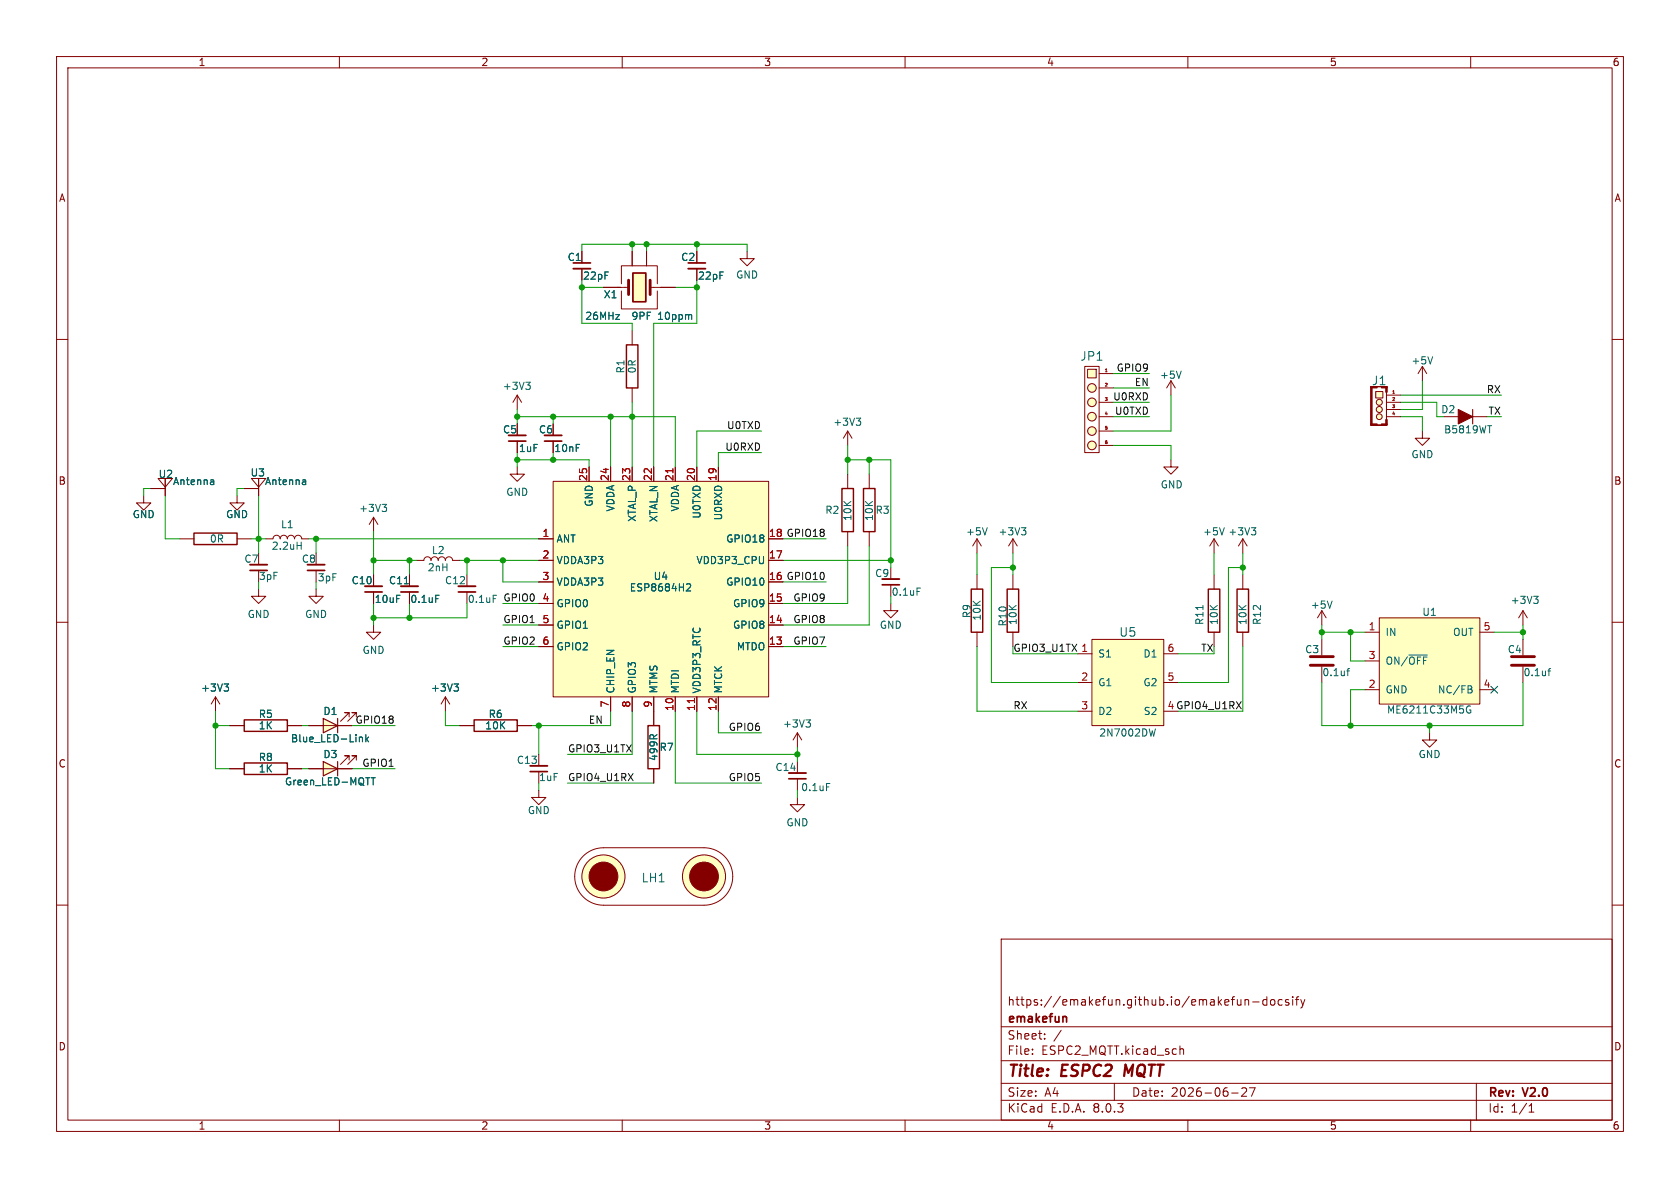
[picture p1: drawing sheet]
<svg xmlns="http://www.w3.org/2000/svg" width="297mm" height="210mm" viewBox="0 0 297 210" stroke-linecap="round" stroke-linejoin="round" font-family="sans-serif">
<g fill="none" stroke="#840000" stroke-width=".18">
<path d="M10 10h277v190h-277zM12 12h273v186h-273zM60 10v2M110 10v2M160 10v2M210 10v2M260 10v2M10 60h2M285 60h2M207 67.3l.8 1.3M207 67.3v2.6M207 67.3l-.8 1.3"/>
<path d="M10 110h2M55.9 100.8v2.1M172.7 101.6v2.5M172.7 111.8v2.5M179.1 101.6v2.5M179.1 111.8v2.5M214.6 101.6v2.5M214.6 111.8v2.5M219.7 101.6v2.5M219.7 111.8v2.5M233.7 108v2.5M233.7 113v2.8"/>
<path d="M233.7 117.9v2.8M233.7 108l-.8 1.2M233.7 108l.7 1.2M269.2 108l-.7 1.2M269.2 108v2.5M269.2 113v2.8M269.2 117.9v2.8M269.2 108l.8 1.2M285 110h2M10 160h2M285 160h2M177 166h108v32h-108z"/>
<path d="M220.1 176.7v1M220.1 176.8l.2-.1 .4 .1v.9M221.5 177.1h1.1M224 176.8l-.5-.1-.3 .3v.4l.2 .2h.6M224 176.2v1.5M224.7 176.8l.2-.1 .4 .1 .1 .6-.2 .2-.3 .1-.2-.1zM226.7 176.8l-.5-.1-.2 .3v.4l.1 .2h.6M227.8 176.8l-.3-.1-.3 .2 .1 .2 .5 .2v.3h-.6M228.5 176.2v.1M228.5 176.7v1M229 176.7h.6M229.6 176.2l-.4 .2v1.3"/>
<path d="M230 176.7l.3 1M230.3 177.7l-.1 .4-.2 .1M230.7 176.7l-.4 1M60 198v2M110 198v2M160 198v2M177 194.5h108M177 191.5h108M177 187.5h108M177 181.5h108M182.5 186.3v.1M182.5 185.5v.1"/>
<path d="M184.7 183.6v.1M184.7 182.8v.1M187.6 182.1l-1.3 2M197 191.5v3M208.6 184.9v1.5M208.6 185.5l.2-.1 .4 .1v.9M210 198v2M217.7 193.2h1.2M219.5 192.4l.6-.1 .2 .1 .1 .3-.9 1.1h.9M220.9 192.3h1l-.7 1.5M260 198v2M261 191.5v6.5"/>
<path d="M270.3 196.6h.9M270.3 195.5l.4-.4v1.5"/>
</g>
<path d="M199 188.2l-.3 2" fill="none" stroke="#840000" stroke-width=".4"/>
<path d="M54.4 100.8h3M188.3 179.7l.3 .2v.8" fill="none" stroke="#840000" stroke-width=".3"/>
<path d="M171.7 104.1h2v7.7h-2zM178.1 104.1h2v7.7h-2zM213.6 104.1h2v7.7h-2zM218.7 104.1h2v7.7h-2z" fill="none" stroke="#840000" stroke-width=".25"/>
<path d="M208.8 65.6l-.4 1.3M212.7 107v.8M235.5 106.2l-.4 1.3M238.1 118.6h.5M238.6 118.2l-.3 .2v1.1M271.1 105.4h.8l-.4 .5M271.7 105.9l.2 .2v.3l-.2 .3M273.6 118.6h.5M274.1 118.2l-.3 .2v1.1" fill="none" stroke="#006464" stroke-width=".18"/>
<path d="M231.6 117.6h4.1M231.6 116.1h4.1M267.2 117.6h4.1M267.2 116.1h4.1" fill="none" stroke="#840000" stroke-width=".51"/>
<path d="M54.4 99.8h3" fill="none" stroke="#840000" stroke-width=".33"/>
<path d="M243.8 109.2h17.8v15.3h-17.8z" fill="#ffffc2"/>
<g fill="none" stroke="#840000" stroke-width=".18">
<path d="M91.4 69.9v2.5M91.4 78v2M91.4 69.9l-.7 1.2M91.4 69.9l.8 1.2M97.8 78v2M55.9 104.1v1.3h1.2l-1.2 1.3-1.3-1.3h1.3M241.3 111.8h2.5M241.3 116.8h2.5M243.8 109.2h17.8v15.3h-17.8zM261.6 111.8h2.6M81.3 128.3h2.5M91.4 128.3h2.6"/>
<path d="M241.3 121.9h2.5M261.6 121.9h2.6"/>
</g>
<path d="M93 67.6h.7l-.4 .5M93.5 68.1l.2 .2v.3l-.2 .2M249.1 115.8h3.2M259.2 125.5l.2 .4 .3 .2 .3-.2v-.4h-.2M260 124.8h-.5l-.3 .5M260 121.2l.2 .3-.2 .3 .2 .2 .1 .3-.3 .2h-.5" fill="none" stroke="#006464" stroke-width=".18"/>
<path d="M89.9 77h3.1M96.3 77h3" fill="none" stroke="#840000" stroke-width=".33"/>
<path d="M89.9 78h3.1M96.3 78h3" fill="none" stroke="#840000" stroke-width=".3"/>
<path d="M83.8 127.3h7.6v2h-7.6z" fill="none" stroke="#840000" stroke-width=".25"/>
<path d="M193 113h12.7v15.3h-12.7z" fill="#ffffc2"/>
<g fill="none" stroke="#840000" stroke-width=".18">
<path d="M102.9 44.5v2M102.9 47.5v2M111.8 58.4v2.6M111.8 68.6v2.5M66 110.5v1.3h1.3l-1.3 1.2-1.2-1.2h1.2M190.5 115.6h2.5M193 113h12.7v15.3h-12.7zM205.7 115.6h2.6M78.7 123.2l-.7 1.3M78.7 123.2v2.5M78.7 123.2l.8 1.3M190.5 120.7h2.5"/>
<path d="M190.5 125.7h2.5M205.7 120.7h2.6M252.7 129.5v1.3h1.3l-1.3 1.3-1.2-1.3h1.2"/>
</g>
<path d="M80.3 120.9h.7l-.4 .5M80.8 121.4l.2 .2v.3l-.2 .3M204.3 128.8l-.3 1.3" fill="none" stroke="#006464" stroke-width=".18"/>
<path d="M110.7 61h2.1v7.6h-2.1z" fill="none" stroke="#840000" stroke-width=".25"/>
<path d="M101.3 47.5h3.1" fill="none" stroke="#840000" stroke-width=".33"/>
<path d="M101.3 46.5h3.1" fill="none" stroke="#840000" stroke-width=".3"/>
<g fill="#ffffc2" stroke="#ffffc2" stroke-width=".18">
<circle cx="193" cy="78.7" r=".76"/>
<circle cx="193" cy="76.2" r=".76"/>
<circle cx="193" cy="73.7" r=".76"/>
</g>
<path d="M192.3 65.3h1.5v1.5h-1.5z" fill="#ffffc2"/>
<g fill="#ffffc2" stroke="#ffffc2" stroke-width=".18">
<circle cx="193" cy="71.1" r=".76"/>
<circle cx="193" cy="68.6" r=".76"/>
<circle cx="106.7" cy="154.9" r="3.8"/>
<circle cx="124.5" cy="154.9" r="3.8"/>
</g>
<g fill="none" stroke="#840000" stroke-width=".18">
<path d="M149.9 76.2l-.8 1.3M149.9 76.2v2.5M149.9 76.2l.7 1.3M191.8 64.8h2.5v15.2h-2.5zM192.3 65.3h1.5v1.5h-1.5zM194.3 66h2.5M194.3 68.6h2.5M194.3 71.1h2.5M194.3 73.7h2.5M194.3 76.2h2.5M194.3 78.7h2.5M73.7 99.1h1.2a.64 .64 0 0 1 .7-.7 .64 .64 0 0 1 .6 .7 .64 .64 0 0 1 .6-.7 .64 .64 0 0 1 .7 .7 .64 .64 0 0 1 .6-.7 .64 .64 0 0 1 .6 .7 .64 .64 0 0 1 .7-.7 .64 .64 0 0 1 .6 .7h1.3"/>
<path d="M91.4 82.6v1.2h1.3l-1.3 1.3-1.2-1.3h1.2M172.7 95.3l-.7 1.2M172.7 95.3v2.5M172.7 95.3l.8 1.2M179.1 95.3l-.8 1.2M179.1 95.3v2.5M179.1 95.3l.7 1.2M214.6 95.3l-.7 1.2M214.6 95.3v2.5M214.6 95.3l.8 1.2M219.7 95.3l-.8 1.2M219.7 95.3v2.5"/>
<path d="M219.7 95.3l.8 1.2M66 101.6v2M66 104.6v2.1M72.4 101.6v2M72.4 104.6v2.1M82.5 101.6v2M82.5 104.6v2.1M95.2 139.7v1.3h1.3l-1.3 1.2-1.2-1.2h1.2M115.6 125.7v2.6M115.6 135.9v2.5M141 129.5v2.6M141 134.6v2.1"/>
<path d="M141 137.7v2M141 129.5l-.8 1.3M141 129.5l.7 1.3M103.1 151.3a5.1 5.1 0 0 1 3.6-1.4h17.8a5.1 5.1 0 0 1 5 5 5.1 5.1 0 0 1-5 5.1h-17.8a5.1 5.1 0 0 1-4.7-3.1 5.1 5.1 0 0 1 1.1-5.6zM141 141v1.2h1.2l-1.2 1.3-1.3-1.3h1.3"/>
<circle cx="193" cy="73.7" r=".76"/>
<circle cx="193" cy="76.2" r=".76"/>
<circle cx="193" cy="71.1" r=".76"/>
<circle cx="193" cy="78.7" r=".76"/>
<circle cx="193" cy="68.6" r=".76"/>
<circle cx="106.7" cy="154.9" r="3.8"/>
<circle cx="124.5" cy="154.9" r="3.8"/>
</g>
<path d="M195.4 65.7h.3" fill="none" stroke="#a90000" stroke-width=".18"/>
<path d="M64.5 103.6h3.1M70.9 103.6h3M81 103.6h3.1M139.4 136.7h3.1" fill="none" stroke="#840000" stroke-width=".33"/>
<path d="M64.5 104.6h3.1M70.9 104.6h3M81 104.6h3.1M139.4 137.7h3.1" fill="none" stroke="#840000" stroke-width=".3"/>
<g fill="none" stroke="#006464" stroke-width=".18">
<path d="M151.4 73.9h.8l-.5 .5M151.9 74.4l.3 .2v.3l-.3 .3M174.5 93.3l-.4 1.3M180.6 93.3h.8l-.5 .5M181.1 93.8l.3 .2v.3l-.3 .3M216.4 93.3l-.4 1.3M221.2 93.3h.8l-.4 .5M221.8 93.8l.2 .2v.3l-.2 .3M71.5 103.2h.7M77 105.2h.6M87.2 105.2h.6M142.5 127.3h.8l-.5 .4"/>
<path d="M143 127.7l.3 .3v.3l-.3 .2M146.1 138.5h.6"/>
</g>
<g fill="#840000" stroke="#840000" stroke-width=".18">
<circle cx="106.7" cy="154.9" r="2.54"/>
<circle cx="124.5" cy="154.9" r="2.54"/>
</g>
<path d="M114.6 128.3h2v7.6h-2z" fill="none" stroke="#840000" stroke-width=".25"/>
<path d="M97.8 85.1h38.1v38.1h-38.1z" fill="#ffffc2"/>
<g fill="none" stroke="#840000" stroke-width=".18">
<path d="M95.2 95.3h2.6M95.2 99.1h2.6M97.8 85.1h38.1v38.1h-38.1zM104.1 82.6v2.5M107.9 82.6v2.5M111.8 82.6v2.5M115.6 82.6v2.5M119.4 82.6v2.5M123.2 82.6v2.5M127 82.6v2.5M135.9 99.1h2.5M149.9 83.8v2.6"/>
<path d="M149.9 94v2.5M45.7 104.1v1.3h1.3l-1.3 1.3-1.3-1.3h1.3M95.2 114.3h2.6M95.2 110.5h2.6M95.2 106.7h2.6M95.2 102.9h2.6M135.9 114.3h2.5M135.9 110.5h2.5M135.9 106.7h2.5M95.2 133.4v2M107.9 123.2v2.5M111.8 123.2v2.5"/>
<path d="M115.6 123.2v2.5M119.4 123.2v2.5M123.2 123.2v2.5M127 123.2v2.5"/>
</g>
<path d="M119 82.9v.7M122.8 123.5v.7" fill="none" stroke="#a90000" stroke-width=".18"/>
<path d="M121.4 103.3l.5-.1 .2 .4-.8 .9h.8" fill="none" stroke="#006464" stroke-width=".18"/>
<path d="M148.8 86.4h2.1v7.6h-2.1z" fill="none" stroke="#840000" stroke-width=".25"/>
<path d="M44.2 99.8h3M93.7 135.4h3.1" fill="none" stroke="#840000" stroke-width=".33"/>
<path d="M44.2 100.8h3M93.7 136.4h3.1" fill="none" stroke="#840000" stroke-width=".3"/>
<path d="M57.1 127l2.6 1.3-2.6 1.2z" fill="#ffffc2"/>
<path d="M57.1 127l2.6 1.3-2.6 1.2zM59.7 127v2.5" fill="none" stroke="#840000" stroke-width=".2"/>
<path d="M54.6 128.3h7.6M61.7 126.7v-.7h-.7h.7l-1.5 1.5M63 126.7v-.7h-.8h.8l-1.5 1.5" fill="none" stroke="#840000" stroke-width=".18"/>
<path d="M63.7 130.3l.4 .2v.6M64.7 129.9v1.2M64.8 130.7l.4 .4M65.2 130.3l-.5 .5" fill="none" stroke="#006464" stroke-width=".18"/>
<path d="M111.9 48.3h2.3v5h-2.3z" fill="#ffffc2"/>
<g fill="none" stroke="#840000" stroke-width=".18">
<path d="M106.7 50.8h2.5M109.7 50.8h-.5h1.9M109.9 50.2v-3.2h6.3v3.2M109.9 51.4v3.2h6.3v-3.2M111.8 44.5v2.5M114.3 44.5v2.5M114.9 50.8h4.5M251.5 76.2v1.3h1.2l-1.2 1.2-1.3-1.2h1.3M255.3 73.7h7.6M25.4 87.6v1.3h1.3l-1.3 1.3-1.3-1.3h1.3M26.7 86.4h2.5M27.9 84.6h2.6l-1.3 1.5z"/>
<path d="M29.2 84.6v3M43.2 86.4h2.5M44.4 84.6h2.6l-1.3 1.5zM45.7 84.6v3M47 95.3h1.3a.64 .64 0 0 1 .6-.7 .64 .64 0 0 1 .6 .7 .64 .64 0 0 1 .7-.7 .64 .64 0 0 1 .6 .7 .64 .64 0 0 1 .6-.7 .64 .64 0 0 1 .7 .7 .64 .64 0 0 1 .6-.7 .64 .64 0 0 1 .6 .7h1.3M38.1 123.2l-.8 1.3M38.1 123.2v2.5M38.1 123.2l.8 1.3"/>
</g>
<path d="M111.9 48.3h2.3v5h-2.3z" fill="none" stroke="#840000" stroke-width=".3"/>
<path d="M111.1 49.5v2.6M114.9 49.5v2.6" fill="none" stroke="#840000" stroke-width=".51"/>
<path d="M260.3 72.4v2.5" fill="none" stroke="#840000" stroke-width=".2"/>
<path d="M257.8 72.4l2.5 1.3-2.5 1.2z" fill="#840000" stroke="#840000" stroke-width=".2"/>
<path d="M37.6 84.8l.2 .2v.7M37.8 85.6l-.4 .1M37.8 85.1l-.4 .1M52.5 96.4h.7M53.2 95.8v1.3M53.9 84.8l.1 .2v.7M54 85.6l-.4 .1M54 85.1l-.4 .1M39.6 120.9h.8l-.4 .5M40.2 121.4l.2 .2v.3l-.2 .3" fill="none" stroke="#006464" stroke-width=".18"/>
<path d="M243.2 69.2h1.3v1.2h-1.3z" fill="#ffffc2"/>
<g fill="#ffffc2" stroke="#ffffc2" stroke-width=".18">
<circle cx="243.8" cy="73.7" r=".51"/>
<circle cx="243.8" cy="72.4" r=".53"/>
<circle cx="243.8" cy="71.1" r=".53"/>
</g>
<g fill="none" stroke="#840000" stroke-width=".18">
<path d="M242.4 68.3h2.7v6.9h-2.7zM243.2 69.2h1.3v1.2h-1.3zM245.1 69.3v4.9M245.1 69.9h2.5M245.1 71.1h2.5M245.1 72.4h2.5M245.1 73.7h2.5M251.5 64.8l-.8 1.2M251.5 64.8v2.5M251.5 64.8l.7 1.2M66 91.4l-.7 1.3M66 91.4v2.6"/>
<path d="M66 91.4l.8 1.3M153.7 83.8v2.6M153.7 94v2.5M207 81.3v1.3h1.3l-1.3 1.2-1.3-1.2h1.3M157.5 106.7v1.3h1.2l-1.2 1.2-1.3-1.2h1.3M157.5 100.3v2.1M157.5 103.4v2M40.6 135.9h2.6M40.6 128.3h2.6M50.8 135.9h2.5M50.8 128.3h2.5"/>
<circle cx="243.8" cy="71.1" r=".53"/>
<circle cx="243.8" cy="72.4" r=".53"/>
<circle cx="243.8" cy="73.7" r=".51"/>
</g>
<g fill="#840000" stroke="#840000" stroke-width=".18">
<path d="M242.3 74.9h1.2v.3h-1.2z"/>
<path d="M242.3 68.3h.3v6.9h-.3z"/>
<path d="M243.4 75.1l.8 .1z"/>
<path d="M244.2 74.9h1v.3h-1z"/>
<path d="M244.2 68.3h1v.3h-1z"/>
<path d="M245 74.2h.2v.9h-.2z"/>
<path d="M245 68.3h.2v1h-.2z"/>
</g>
<path d="M246.2 69.5h.3" fill="none" stroke="#a90000" stroke-width=".18"/>
<path d="M253.3 63.1l-.4 1.2M67.6 89.2h.7l-.4 .4M68.1 89.6l.2 .3v.3l-.2 .2M162.1 104h.6" fill="none" stroke="#006464" stroke-width=".18"/>
<path d="M152.7 86.4h2v7.6h-2zM43.2 134.9h7.6v2h-7.6zM43.2 127.3h7.6v2h-7.6z" fill="none" stroke="#840000" stroke-width=".25"/>
<path d="M156 102.4h3" fill="none" stroke="#840000" stroke-width=".33"/>
<path d="M156 103.4h3" fill="none" stroke="#840000" stroke-width=".3"/>
<path d="M57.1 134.6l2.6 1.3-2.6 1.3z" fill="#ffffc2"/>
<path d="M57.1 134.6l2.6 1.3-2.6 1.3zM59.7 134.6v2.6" fill="none" stroke="#840000" stroke-width=".2"/>
<g fill="none" stroke="#840000" stroke-width=".18">
<path d="M102.9 44.5v2M102.9 47.5v2M106.7 50.8h2.5M111.8 44.5v2.5M114.3 44.5v2.5M116.8 50.8h2.6M123.2 44.5v2M123.2 47.5v2M132.1 44.5v1.2h1.2l-1.2 1.3-1.3-1.3h1.3M91.4 78v2M97.8 78v2M26.7 86.4h2.5"/>
<path d="M29.2 84.6v3M31.7 95.3h2.6M41.9 87.6v1.3h1.3l-1.3 1.3-1.3-1.3h1.3M41.9 95.3h2.5M43.2 86.4h2.5M45.7 84.6v3M95.2 95.3h2.6M95.2 99.1h2.6M104.1 82.6v2.5M107.9 82.6v2.5M111.8 82.6v2.5M115.6 82.6v2.5"/>
<path d="M119.4 82.6v2.5M123.2 82.6v2.5M127 82.6v2.5M135.9 99.1h2.5M66 101.6v2M66 104.6v2.1M72.4 101.6v2M72.4 104.6v2.1M95.2 114.3h2.6M95.2 110.5h2.6M95.2 106.7h2.6M95.2 102.9h2.6"/>
<path d="M135.9 114.3h2.5M135.9 110.5h2.5M135.9 106.7h2.5M40.6 135.9h2.6M40.6 128.3h2.6M50.8 135.9h2.5M50.8 128.3h2.5M54.6 135.9h7.6M54.6 128.3h2.5M59.7 128.3h2.5M61.7 134.4v-.8h-.7h.7l-1.5 1.5M63 134.4v-.8h-.8h.8l-1.5 1.5"/>
<path d="M81.3 128.3h2.5M91.4 128.3h2.6M107.9 123.2v2.5M111.8 123.2v2.5M115.6 123.2v5.1M115.6 135.9v2.5M119.4 123.2v2.5M123.2 123.2v2.5M127 123.2v2.5"/>
</g>
<g fill="none" stroke="#006464" stroke-width=".18">
<path d="M37.6 84.8l.2 .2v.7M37.8 85.6l-.4 .1M37.8 85.1l-.4 .1M53.9 84.8l.1 .2v.7M54 85.6l-.4 .1M54 85.1l-.4 .1M71.5 103.2h.7M77 105.2h.6M121.4 103.3l.5-.1 .2 .4-.8 .9h.8M39.6 120.9h.8l-.4 .5M40.2 121.4l.2 .2v.3l-.2 .3M63.7 130.3l.4 .2v.6"/>
<path d="M64.7 129.9v1.2M64.8 130.7l.4 .4M65.2 130.3l-.5 .5M65.6 137.5h.7M66 137.5v1.3M80.3 120.9h.7l-.4 .5M80.8 121.4l.2 .2v.3l-.2 .3"/>
</g>
<path d="M121.7 47.5h3" fill="none" stroke="#840000" stroke-width=".33"/>
<path d="M121.7 46.5h3" fill="none" stroke="#840000" stroke-width=".3"/>
<path d="M34.3 94.2h7.6v2.1h-7.6z" fill="none" stroke="#840000" stroke-width=".25"/>
<g fill="none" stroke="#009600" stroke-width=".18">
<path d="M102.9 44.5v-1.3h29.2v1.3M102.9 49.5v7.7h8.9v1.2M102.9 50.8h3.8M111.8 43.2v1.3M114.3 43.2v1.3M119.4 50.8h3.8M123.2 49.5v7.7h-7.6v25.4M123.2 43.2v1.3M91.4 73.7h28v8.9M91.4 72.4v2.5M97.8 73.7v1.2M107.9 73.7v8.9"/>
<path d="M111.8 71.1v11.5M134.6 76.2h-11.4v6.4M149.9 78.7v5.1M196.8 78.7h10.2v2.6M196.8 73.7h6.4M196.8 71.1h6.4M196.8 68.6h6.4M196.8 66h6.4M207 69.9v6.3h-10.2M247.6 73.7h3.9v2.5M247.6 71.1h6.4v2.6h1.3M247.6 69.9h17.8"/>
<path d="M251.5 67.3v5.1h-3.9M26.7 86.4h-1.3v1.2M29.2 87.6v7.7h2.5M43.2 86.4h-1.3v1.2M44.4 95.3h2.6M45.7 87.6v10.2M54.6 95.3h40.6M55.9 95.3v2.5M66 99.1h7.7M66 94v7.6M72.4 99.1v2.5M81.3 99.1h13.9"/>
<path d="M82.5 99.1v2.5M88.9 99.1v3.8h6.3M91.4 81.3h12.7v1.3M91.4 80v2.6M97.8 80v1.3M134.6 80h-7.6v2.6M138.4 95.3h7.6M138.4 99.1h19.1M149.9 81.3h7.6v19M149.9 96.5v10.2h-11.5M153.7 81.3v2.5M153.7 96.5v14h-15.3"/>
<path d="M172.7 97.8v3.8M179.1 97.8v3.8M214.6 97.8v3.8M219.7 97.8v3.8M45.7 102.9v1.2M55.9 102.9v1.2M66 106.7v3.8M72.4 106.7v2.5M82.5 106.7v2.5h-16.5M88.9 110.5h6.3M88.9 114.3h6.3M88.9 106.7h6.3"/>
<path d="M138.4 114.3h7.6M138.4 102.9h7.6M157.5 105.4v1.3M172.7 114.3v11.4h17.8M179.1 100.3h-3.8v20.4h15.2M179.1 115.6h11.4M208.3 115.6h6.3M219.7 114.3v11.4h-11.4M219.7 100.3h-2.5v20.4h-8.9M233.7 111.8h7.6M233.7 110.5v2.5M238.8 111.8v5h2.5"/>
<path d="M264.2 111.8h5M269.2 110.5v2.5M38.1 128.3h2.5M38.1 125.7v10.2h2.5M53.3 128.3h1.3M53.3 135.9h1.3M62.2 128.3h7.6M62.2 135.9h7.6M78.7 125.7v2.6h2.6M95.2 128.3v5.1M95.2 138.4v1.3M100.3 138.4h15.3"/>
<path d="M107.9 125.7v2.6h-13.9M111.8 125.7v7.7h-11.5M119.4 125.7v12.7h15.2M123.2 125.7v7.7h17.8M127 125.7v3.8h7.6M141 132.1v2.5M141 139.7v1.3M233.7 120.7v7.6h35.5v-7.6M241.3 121.9h-2.5v6.4M252.7 128.3v1.2"/>
</g>
<path d="M263.6 121.3l1.2 1.2M264.8 121.3l-1.2 1.2" fill="none" stroke="#000084" stroke-width=".18"/>
<path d="M119 82.9v.7M122.8 123.5v.7" fill="none" stroke="#a90000" stroke-width=".18"/>
<g fill="#009600" stroke="#009600" stroke-width=".18">
<circle cx="252.7" cy="128.3" r=".46"/>
<circle cx="238.8" cy="111.8" r=".46"/>
<circle cx="233.7" cy="111.8" r=".46"/>
<circle cx="269.2" cy="111.8" r=".46"/>
<circle cx="238.8" cy="128.3" r=".46"/>
<circle cx="123.2" cy="50.8" r=".46"/>
<circle cx="111.8" cy="73.7" r=".46"/>
<circle cx="141" cy="133.4" r=".46"/>
<circle cx="153.7" cy="81.3" r=".46"/>
<circle cx="149.9" cy="81.3" r=".46"/>
<circle cx="157.5" cy="99.1" r=".46"/>
<circle cx="179.1" cy="100.3" r=".46"/>
<circle cx="219.7" cy="100.3" r=".46"/>
<circle cx="102.9" cy="50.8" r=".46"/>
<circle cx="107.9" cy="73.7" r=".46"/>
<circle cx="114.3" cy="43.2" r=".46"/>
<circle cx="123.2" cy="43.2" r=".46"/>
<circle cx="111.8" cy="43.2" r=".46"/>
<circle cx="55.9" cy="95.3" r=".46"/>
<circle cx="45.7" cy="95.3" r=".46"/>
<circle cx="72.4" cy="99.1" r=".46"/>
<circle cx="38.1" cy="128.3" r=".46"/>
<circle cx="97.8" cy="73.7" r=".46"/>
<circle cx="97.8" cy="81.3" r=".46"/>
<circle cx="82.5" cy="99.1" r=".46"/>
<circle cx="91.4" cy="73.7" r=".46"/>
<circle cx="88.9" cy="99.1" r=".46"/>
<circle cx="91.4" cy="81.3" r=".46"/>
<circle cx="72.4" cy="109.2" r=".46"/>
<circle cx="66" cy="109.2" r=".46"/>
<circle cx="95.2" cy="128.3" r=".46"/>
<circle cx="66" cy="99.1" r=".46"/>
</g>
<g font-size="2.8" fill="#840000">
<text x="178" y="190.9">Title:</text>
<text x="187.7" y="190.9">ESPC2</text>
<text x="199.6" y="190.9">MQTT</text>
</g>
<g font-size="2.1" fill="#006464">
<text x="190.9" y="64">JP1</text>
<text x="242.5" y="68.3">J1</text>
<text x="197.8" y="112.8">U5</text>
<text x="113.3" y="156.2">LH1</text>
</g>
<g font-size="2.1" fill="#840000">
<text x="178" y="178">https://emakefun.github.io/emakefun-docsify</text>
<text x="178" y="184">Sheet:</text>
<text x="178" y="181.2">emakefun</text>
<text x="178" y="186.7">File:</text>
<text x="184.1" y="186.7">ESPC2_MQTT.kicad_sch</text>
<text x="178" y="196.9">KiCad</text>
<text x="178" y="194.1">Size:</text>
<text x="184.7" y="194.1">A4</text>
<text x="185.7" y="196.9">E.D.A.</text>
<text x="193.3" y="196.9">8.0.3</text>
<text x="200" y="194.1">Date:</text>
<text x="207" y="194.1">2026-06-27</text>
<text x="263" y="194.3">Rev:</text>
<text x="263" y="196.9">Id:</text>
<text x="267.1" y="196.9">1/1</text>
<text x="269.4" y="194.3">V2.0</text>
</g>
<g font-size="1.8" fill="#840000">
<text x="35" y="11.9">1</text>
<text x="85" y="11.9">2</text>
<text x="135" y="11.9">3</text>
<text x="185" y="11.9">4</text>
<text x="235" y="11.9">5</text>
<text x="285" y="11.9">6</text>
<text x="10.3" y="35.9">A</text>
<text x="285.3" y="35.9">A</text>
<text x="88.8" y="76.8">C5</text>
<text x="95.2" y="76.8">C6</text>
<text x="10.3" y="85.9">B</text>
<text x="285.3" y="85.9">B</text>
<text x="135.8" y="95">18 GPIO18</text>
<text x="135.8" y="102.6">16 GPIO10</text>
<text x="10.3" y="135.9">C</text>
<text x="285.3" y="135.9">C</text>
<text x="10.3" y="185.9">D</text>
<text x="285.3" y="185.9">D</text>
<text x="35" y="199.9">1</text>
<text x="85" y="199.9">2</text>
<text x="135" y="199.9">3</text>
<text x="185" y="199.9">4</text>
<text x="235" y="199.9">5</text>
<text x="285" y="199.9">6</text>
</g>
<g font-size="1.8" fill="#006464">
<text x="100.3" y="46.3">C1</text>
<text x="120.3" y="46.3">C2</text>
<text x="103" y="49.6">22pF</text>
<text x="106.6" y="52.9">X1</text>
<text x="123.3" y="49.6">22pF</text>
<text x="130" y="49.4">GND</text>
<text x="103.4" y="56.7">26MHz</text>
<text x="111.9" y="56.7">9PF</text>
<text x="116.7" y="56.7">10ppm</text>
<text x="249.4" y="64.6">+5V</text>
<text x="88.8" y="69.1">+3V3</text>
<text x="110.6" y="66.1" transform="rotate(-90 110.6 66.1)">R1</text>
<text x="112.6" y="66.1" transform="rotate(-90 112.6 66.1)">0R</text>
<text x="205" y="67.2">+5V</text>
<text x="147.2" y="75.5">+3V3</text>
<text x="254.7" y="73.3">D2</text>
<text x="255.4" y="76.8">B5819WT</text>
<text x="91.6" y="80.1">1uF</text>
<text x="97.9" y="80.1">10nF</text>
<text x="249.4" y="81.2">GND</text>
<text x="27.9" y="84.7">U2</text>
<text x="30.5" y="86">Antenna</text>
<text x="44.2" y="84.4">U3</text>
<text x="46.7" y="86">Antenna</text>
<text x="89.4" y="87.9">GND</text>
<text x="105" y="89.7" transform="rotate(-90 105 89.7)">GND</text>
<text x="205.1" y="86.5">GND</text>
<text x="23.4" y="91.8">GND</text>
<text x="39.9" y="91.8">GND</text>
<text x="49.6" y="93.6">L1</text>
<text x="63.4" y="90.7">+3V3</text>
<text x="108.8" y="90.5" transform="rotate(-90 108.8 90.5)">VDDA</text>
<text x="112.6" y="92.3" transform="rotate(-90 112.6 92.3)">XTAL_P</text>
<text x="116.4" y="92.4" transform="rotate(-90 116.4 92.4)">XTAL_N</text>
<text x="120.2" y="90.5" transform="rotate(-90 120.2 90.5)">VDDA</text>
<text x="124.1" y="91.8" transform="rotate(-90 124.1 91.8)">U0TXD</text>
<text x="127.9" y="92.1" transform="rotate(-90 127.9 92.1)">U0RXD</text>
<text x="145.8" y="91">R2</text>
<text x="150.7" y="92.2" transform="rotate(-90 150.7 92.2)">10K</text>
<text x="154.5" y="92.2" transform="rotate(-90 154.5 92.2)">10K</text>
<text x="154.7" y="91">R3</text>
<text x="170.7" y="94.8">+5V</text>
<text x="176.4" y="94.8">+3V3</text>
<text x="212.6" y="94.8">+5V</text>
<text x="217.1" y="94.8">+3V3</text>
<text x="37" y="96.1">0R</text>
<text x="43.1" y="99.7">C7</text>
<text x="47.9" y="97.4">2.2uH</text>
<text x="53.3" y="99.7">C8</text>
<text x="75.5" y="101.2">2nH</text>
<text x="76.2" y="98.1">L2</text>
<text x="98.3" y="96.1">ANT</text>
<text x="98.3" y="99.9">VDDA3P3</text>
<text x="123" y="99.9">VDD3P3_CPU</text>
<text x="128.3" y="96.1">GPIO18</text>
<text x="45.7" y="102.7">3pF</text>
<text x="56.1" y="103">3pF</text>
<text x="62.1" y="103.5">C10</text>
<text x="66.1" y="106.8">10uF</text>
<text x="68.7" y="103.5">C11</text>
<text x="72.5" y="106.8">0.1uF</text>
<text x="78.6" y="103.5">C12</text>
<text x="82.6" y="106.8">0.1uF</text>
<text x="98.3" y="103.7">VDDA3P3</text>
<text x="98.3" y="107.5">GPIO0</text>
<text x="111.2" y="104.7">ESP8684H2</text>
<text x="115.5" y="102.7">U4</text>
<text x="128.3" y="103.7">GPIO10</text>
<text x="129.5" y="107.5">GPIO9</text>
<text x="154.6" y="102.2">C9</text>
<text x="157.5" y="105.5">0.1uF</text>
<text x="231.6" y="107.8">+5V</text>
<text x="267" y="107">+3V3</text>
<text x="43.7" y="109.4">GND</text>
<text x="53.8" y="109.4">GND</text>
<text x="98.3" y="111.4">GPIO1</text>
<text x="129.5" y="111.4">GPIO8</text>
<text x="155.4" y="111.4">GND</text>
<text x="171.8" y="109.4" transform="rotate(-90 171.8 109.4)">R9</text>
<text x="173.6" y="109.8" transform="rotate(-90 173.6 109.8)">10K</text>
<text x="178.2" y="110.8" transform="rotate(-90 178.2 110.8)">R10</text>
<text x="179.9" y="110.6" transform="rotate(-90 179.9 110.6)">10K</text>
<text x="213" y="110.6" transform="rotate(-90 213 110.6)">R11</text>
<text x="215.5" y="110.6" transform="rotate(-90 215.5 110.6)">10K</text>
<text x="220.6" y="110.6" transform="rotate(-90 220.6 110.6)">10K</text>
<text x="223.1" y="110.6" transform="rotate(-90 223.1 110.6)">R12</text>
<text x="244.9" y="112.6">IN</text>
<text x="251.4" y="109.1">U1</text>
<text x="256.8" y="112.6">OUT</text>
<text x="64" y="115.8">GND</text>
<text x="98.3" y="115.2">GPIO2</text>
<text x="130.2" y="115.2">MTDO</text>
<text x="194.1" y="116.4">S1</text>
<text x="202" y="116.4">D1</text>
<text x="230.6" y="115.7">C3</text>
<text x="233.7" y="119.7">0.1uf</text>
<text x="244.9" y="117.7">ON/~{OFF}</text>
<text x="266.5" y="115.7">C4</text>
<text x="269.3" y="119.7">0.1uf</text>
<text x="35.5" y="122.5">+3V3</text>
<text x="76.1" y="122.5">+3V3</text>
<text x="108.8" y="122.7" transform="rotate(-90 108.8 122.7)">CHIP_EN</text>
<text x="112.6" y="122.7" transform="rotate(-90 112.6 122.7)">GPIO3</text>
<text x="116.4" y="122.7" transform="rotate(-90 116.4 122.7)">MTMS</text>
<text x="120.2" y="122.7" transform="rotate(-90 120.2 122.7)">MTDI</text>
<text x="124.1" y="122.7" transform="rotate(-90 124.1 122.7)">VDD3P3_RTC</text>
<text x="127.9" y="122.7" transform="rotate(-90 127.9 122.7)">MTCK</text>
<text x="194.1" y="121.5">G1</text>
<text x="202" y="121.5">G2</text>
<text x="244.9" y="122.8">GND</text>
<text x="254.1" y="122.8">NC/FB</text>
<text x="45.6" y="127.1">R5</text>
<text x="45.6" y="129.1">1K</text>
<text x="51.3" y="131.4">Blue_LED-Link</text>
<text x="57.1" y="126.6">D1</text>
<text x="85.7" y="129.1">10K</text>
<text x="86.3" y="127.1">R6</text>
<text x="138.3" y="128.8">+3V3</text>
<text x="194.1" y="126.6">D2</text>
<text x="194.2" y="130.4">2N7002DW</text>
<text x="202.1" y="126.6">S2</text>
<text x="245.1" y="126.3">ME6211C33M5G</text>
<text x="45.6" y="134.7">R8</text>
<text x="45.6" y="136.8">1K</text>
<text x="57.1" y="134.2">D3</text>
<text x="91.3" y="135.2">C13</text>
<text x="116.4" y="134.6" transform="rotate(-90 116.4 134.6)">499R</text>
<text x="116.5" y="132.9">R7</text>
<text x="137" y="136.5">C14</text>
<text x="250.7" y="134.2">GND</text>
<text x="50.3" y="139">Green_LED-MQTT</text>
<text x="95.2" y="138.3">1uF</text>
<text x="141.5" y="140.1">0.1uF</text>
<text x="93.2" y="144.1">GND</text>
<text x="138.9" y="146.3">GND</text>
</g>
<g font-size="1.8" fill="#0f0f0f">
<text x="197.3" y="65.8">GPIO9</text>
<text x="196.7" y="70.9">U0RXD</text>
<text x="200.5" y="68.3">EN</text>
<text x="262.7" y="69.6">RX</text>
<text x="128.4" y="75.9">U0TXD</text>
<text x="197" y="73.4">U0TXD</text>
<text x="128.1" y="79.7">U0RXD</text>
<text x="88.9" y="106.4">GPIO0</text>
<text x="140.2" y="106.4">GPIO9</text>
<text x="88.9" y="110.2">GPIO1</text>
<text x="140.2" y="110.2">GPIO8</text>
<text x="88.9" y="114">GPIO2</text>
<text x="140.2" y="114">GPIO7</text>
<text x="179.1" y="125.5">RX</text>
<text x="206.3" y="125.5">4 GPIO4_U1RX</text>
<text x="62.8" y="128">GPIO18</text>
<text x="104" y="128">EN</text>
<text x="128.7" y="129.3">GPIO6</text>
<text x="64" y="135.6">GPIO1</text>
<text x="100.3" y="133.1">GPIO3_U1TX</text>
<text x="100.3" y="138.2">GPIO4_U1RX</text>
<text x="128.7" y="138.2">GPIO5</text>
</g>
<g font-size="1.8" fill="#009600">
<text x="263.1" y="73.4">TX</text>
<text x="179.1" y="115.3">GPIO3_U1TX 1</text>
<text x="212.2" y="115.3">TX</text>
</g>
<g font-size="1.8" fill="#a90000">
<text x="103.9" y="85.1" transform="rotate(-90 103.9 85.1)">25</text>
<text x="107.7" y="85.1" transform="rotate(-90 107.7 85.1)">24</text>
<text x="111.5" y="85.1" transform="rotate(-90 111.5 85.1)">23</text>
<text x="115.3" y="85.1" transform="rotate(-90 115.3 85.1)">22</text>
<text x="119.1" y="85.1" transform="rotate(-90 119.1 85.1)">21</text>
<text x="122.9" y="85.1" transform="rotate(-90 122.9 85.1)">20</text>
<text x="126.7" y="85.1" transform="rotate(-90 126.7 85.1)">19</text>
<text x="95.8" y="95">1</text>
<text x="135.8" y="95">18</text>
<text x="95.8" y="98.8">2</text>
<text x="135.8" y="98.8">17</text>
<text x="95.8" y="102.6">3</text>
<text x="95.8" y="106.4">4</text>
<text x="135.8" y="106.4">15</text>
<text x="135.8" y="102.6">16</text>
<text x="95.8" y="110.2">5</text>
<text x="135.8" y="110.2">14</text>
<text x="241.9" y="111.5">1</text>
<text x="262.2" y="111.5">5</text>
<text x="95.8" y="114">6</text>
<text x="135.8" y="114">13</text>
<text x="206.3" y="115.3">6</text>
<text x="241.9" y="116.6">3</text>
<text x="107.7" y="125.2" transform="rotate(-90 107.7 125.2)">7</text>
<text x="111.5" y="125.2" transform="rotate(-90 111.5 125.2)">8</text>
<text x="115.3" y="125.2" transform="rotate(-90 115.3 125.2)">9</text>
<text x="119.1" y="125.8" transform="rotate(-90 119.1 125.8)">10</text>
<text x="122.9" y="125.8" transform="rotate(-90 122.9 125.8)">11</text>
<text x="126.7" y="125.8" transform="rotate(-90 126.7 125.8)">12</text>
<text x="191.1" y="120.4">2</text>
<text x="191.1" y="125.5">3</text>
<text x="206.3" y="120.4">5</text>
<text x="241.9" y="121.7">2</text>
<text x="262.2" y="121.7">4</text>
</g>
<g font-size=".7" fill="#a90000">
<text x="195.2" y="65.8">1</text>
<text x="195.2" y="68.3">2</text>
<text x="195.2" y="70.9">3</text>
<text x="246" y="69.6">1</text>
<text x="246" y="70.9">2</text>
<text x="195.2" y="73.4">4</text>
<text x="195.2" y="75.9">5</text>
<text x="246" y="72.1">3</text>
<text x="246" y="73.4">4</text>
<text x="195.2" y="78.5">6</text>
</g>
</svg>
